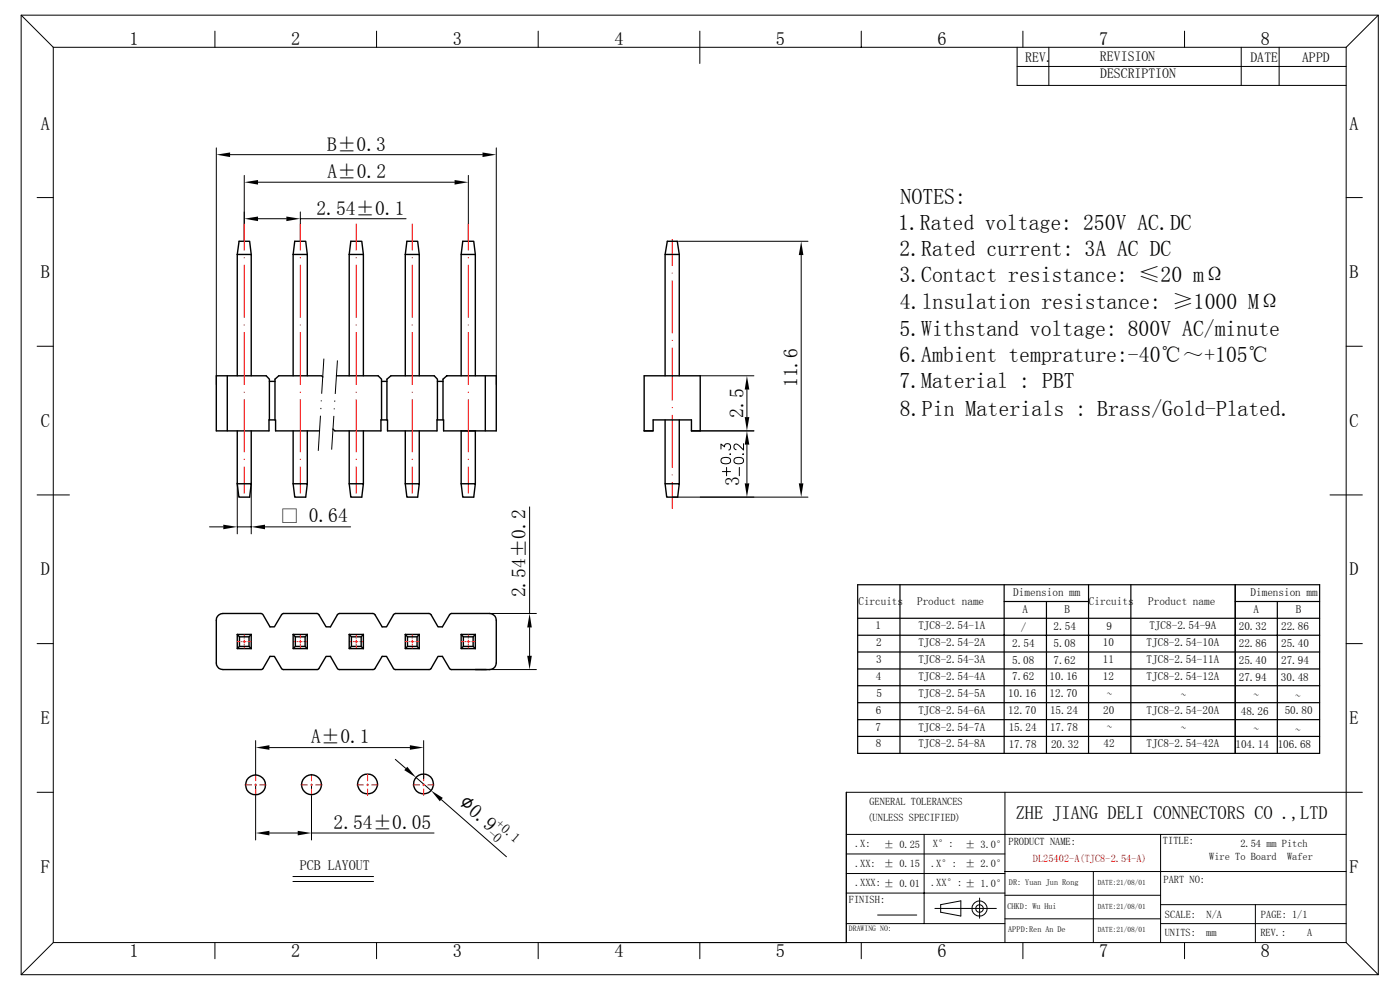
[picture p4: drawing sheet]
<svg xmlns="http://www.w3.org/2000/svg" width="297mm" height="210mm" viewBox="0 0 297 210" stroke-linecap="round" stroke-linejoin="round" font-family="sans-serif">
<g fill="none" stroke="#f00" stroke-width=".21">
<path d="M51.8 47.5v5.6M51.8 54.6v.2M51.8 56.2v11.2M63.7 47.5v5.6M63.7 54.6v.2M63.7 56.2v11.2M75.6 47.5v5.6M75.6 54.6v.2M75.6 56.2v11.2M87.5 47.5v5.6M87.5 54.6v.2M87.5 56.2v11.2"/>
<path d="M99.4 47.5v5.6M99.4 54.6v.2M99.4 56.2v11.2M142.6 50.7v5.7M142.6 57.8v.2M142.6 59.5v11.2M51.8 68.8v.2M51.8 70.4v11.3M63.7 68.8v.2M63.7 70.4v11.3M75.6 68.8v.2M75.6 70.4v11.3"/>
<path d="M87.5 68.8v.2M87.5 70.4v11.3M99.4 68.8v.2M99.4 70.4v11.3M142.6 72.1v.2M142.6 73.7v11.3M51.8 83.1v.2M51.8 84.7v11.2M51.8 97.3v.3M51.8 99v5.7M63.7 83.1v.2M63.7 84.7v11.2"/>
<path d="M63.7 97.3v.3M63.7 99v5.7M75.6 83.1v.2M75.6 84.7v11.2M75.6 97.3v.3M75.6 99v5.7M87.5 83.1v.2M87.5 84.7v11.2M87.5 97.3v.3M87.5 99v5.7M99.4 83.1v.2M99.4 84.7v11.2"/>
<path d="M99.4 97.3v.3M99.4 99v5.7M142.6 86.4v.2M142.6 88v11.2M142.6 100.6v.2M142.6 102.2v5.7M50.3 136.1h.7M51.1 136.1h.2M51.4 136.1h.8M51.8 134.6v.7M51.8 135.4v.2M51.8 135.7v.8"/>
<path d="M51.8 136.6v.2M51.8 136.9v.7M52.3 136.1h.2M52.7 136.1h.6M62.2 136.1h.7M63 136.1h.2M63.3 136.1h.8M63.7 134.6v.7M63.7 135.4v.2M63.7 135.7v.8M63.7 136.6v.2M63.7 136.9v.7"/>
<path d="M64.2 136.1h.2M64.5 136.1h.7M74.1 136.1h.6M74.9 136.1h.2M75.2 136.1h.7M75.6 134.6v.7M75.6 135.4v.2M75.6 135.7v.8M75.6 136.6v.2M75.6 136.9v.7M76.1 136.1h.1M76.4 136.1h.7"/>
<path d="M86 136.1h.6M86.8 136.1h.1M87.1 136.1h.7M87.5 134.6v.7M87.5 135.4v.2M87.5 135.7v.8M87.5 136.6v.2M87.5 136.9v.7M88 136.1h.1M88.3 136.1h.6M97.8 136.1h.7M98.6 136.1h.2"/>
<path d="M99 136.1h.7M99.4 134.6v.7M99.4 135.4v.2M99.4 135.7v.8M99.4 136.6v.2M99.4 136.9v.7M99.9 136.1h.1M100.2 136.1h.6M51.9 166.5h1.5M53.9 166.5h.6M54.2 164.2v1.5M54.2 166.2v.6"/>
<path d="M54.2 167.3v1.5M55 166.5h1.5M63.8 166.5h1.5M65.8 166.5h.6M66.1 164.2v1.5M66.1 166.2v.6M66.1 167.3v1.5M66.9 166.5h1.5M75.6 166.5h1.6M77.7 166.5h.5M78 164.2v1.5M78 166.2v.6"/>
<path d="M78 167.3v1.5M78.8 166.5h1.5M87.5 166.5h1.6M89.6 166.5h.5M89.9 164.2v1.5M89.9 166.2v.6M89.9 167.3v1.5M90.7 166.5h1.5"/>
</g>
<g fill="none" stroke="#000" stroke-width=".3">
<path d="M50.3 54h3v25.7M50.3 54l.4-2.8h2.3l.3 2.8M50.3 54v25.7M62.2 54h3v25.7M62.2 54l.3-2.8h2.4l.3 2.8M62.2 54v25.7M74.1 54h3v25.7M74.1 54l.3-2.8h2.4l.3 2.8M74.1 54v25.7M86 54h2.9v25.7M86 54l.3-2.8h2.3l.3 2.8M86 54v25.7"/>
<path d="M97.8 54v25.7M100.8 54l-.3-2.8h-2.3l-.4 2.8h3v25.7M141.1 54h3M144.1 54l-.4-2.8h-2.1l-.5 2.8v25.7M144.1 54v25.7M48.2 79.7v11.7M68.5 80l-.3-.3h-9.1l-.8 .7v8.7M71.4 79.7h8.8l.7 .7v8.7M103 79.7v11.7M50.3 91.4v11.2M53.3 91.4v11.2M57.1 89.1v-8.7l-.6-.7h-10.6v11.7h11.2v-2.3h1.4v2.3h9.3"/>
<path d="M57.1 80.9h1.2M62.2 91.4v11.2M65.2 91.4v11.2M74.1 91.4v11.2M77.1 91.4v11.2M80.9 80.9h1.2M82.1 89.1v-8.7l.8-.7h9.2l.7 .7v8.7M86 91.4v11.2M88.9 91.4v11.2M92.8 80.9h1.2M94 89.1v-8.7l.8-.7h10.5v11.7h-11.2v-2.3h-1.4v2.3h-10.5v-2.3h-1.4v2.3h-9.8l-.4-.4M97.8 91.4v11.2"/>
<path d="M100.8 91.4v11.2M136.7 91.4v-11.7h11.8v11.7h-1.8M136.7 91.4h1.9v-2.3h8.1v2.3M136.7 91.4h1.9M141.1 89.1v13.5h3l-.3 2.9h-2.4l-.3-2.9M144.1 89.1v13.5M146.7 91.4h1.8M50.3 102.6h3l-.3 2.9h-2.3zM62.2 102.6h3l-.3 2.9h-2.4zM74.1 102.6h3l-.3 2.9h-2.4zM86 102.6h2.9l-.3 2.9h-2.3zM97.8 102.6h3l-.3 2.9h-2.3z"/>
<path d="M46.1 130.7l.7-.5 .5-.1h8.1l.4 .3 1.5 2.6h.9l1.5-2.6 .4-.3h7.2l.3 .3 1.6 2.6h.9l1.5-2.6 .4-.3h7.1l.4 .3 1.6 2.6h.9l1.5-2.6 .4-.3h7.1l.4 .3 1.5 2.6h1l1.5-2.6 .4-.3h8.1a1.49 1.49 0 0 1 1.4 1.5v9a1.4 1.4 0 0 1-1.4 1.4h-8.4l-1.6-2.8h-1l-1.5 2.6-.4 .2h-7.3l-1.7-2.8h-.9l-1.6 2.6-.4 .2h-7.3l-1.7-2.8h-.9l-1.6 2.6-.3 .2h-7.4l-1.7-2.8h-.9l-1.7 2.8h-8.3a1.34 1.34 0 0 1-1.4-1.4v-9zM50.3 134.6v3h3M50.3 134.6h3M50.3 134.6l.5 .5M50.8 135.1v2l-.5 .5M50.8 137.1h2M50.8 135.1h2M52.8 137.1l.5 .5M53.3 134.6l-.5 .5v2M53.3 134.6v3M62.2 134.6v3h3M62.2 134.6h3"/>
<path d="M62.2 134.6l.5 .5M62.7 135.1v2l-.5 .5M62.7 137.1h2M62.7 135.1h2M64.7 137.1l.5 .5M65.2 134.6l-.5 .5v2M65.2 134.6v3M74.1 134.6v3h3M74.1 134.6h3M74.1 134.6l.4 .5M74.5 135.1v2l-.4 .5M74.5 137.1h2.1"/>
<path d="M74.5 135.1h2.1M76.6 137.1l.5 .5M77.1 134.6l-.5 .5v2M77.1 134.6v3M86 134.6v3h2.9M86 134.6h2.9M86 134.6l.4 .5M86.4 135.1v2l-.4 .5M86.4 137.1h2.1M86.4 135.1h2.1M88.5 137.1l.4 .5M88.9 134.6l-.4 .5v2"/>
<path d="M88.9 134.6v3M97.8 134.6v3h3M97.8 134.6h3M97.8 134.6l.5 .5M98.3 135.1v2l-.5 .5M98.3 137.1h2.1M98.3 135.1h2.1M100.4 137.1l.4 .5M100.8 134.6l-.4 .5v2M100.8 134.6v3"/>
<circle cx="54.2" cy="166.5" r="2.1"/>
<circle cx="66.1" cy="166.5" r="2.11"/>
<circle cx="78" cy="166.3" r="2.12"/>
<circle cx="89.8" cy="166.3" r="2.11"/>
</g>
<g fill="none" stroke="#000" stroke-width=".21">
<path d="M4.5 3.2h287.9v203.6h-287.9zM4.5 3.2l6.8 6.8M11.3 10v189.9l-6.8 6.9M11.3 10h274.3M45.6 6.6v3.4M79.9 6.6v3.4M114.2 6.6v3.4M148.5 6.6v6.9M182.7 6.6v3.4M215.8 10v8.1h69.8M215.8 14.1h69.8M217 6.6v3.4"/>
<path d="M222.5 10v8.1M251.3 6.6v3.4M263.3 10v8.1M271.4 10v8.1M285.6 10v189.9M292.4 3.2l-6.8 6.8M45.9 31.4v50.2M48.8 32.8h53.6M51.8 37.2v14M54.7 38.7h41.7M99.4 37.2v14M105.3 31.4v50.2"/>
<path d="M7.9 41.9h3.4M54.7 46.4h6M63.7 45v6.2M63.7 46.4h22.4M143.9 51.2h27.5M170 54.1v48.4M285.6 41.9h3.4M7.9 73.4h3.4M68.7 76.1l-.5 7.4M71.6 76.5l-.5 7.1M148.5 79.7h11.4M285.6 73.4h3.4"/>
<path d="M68 88.2l-.5 7.4M68.1 86.5v.3M68.2 84.9v.2M70.8 88.2l-.4 7.2M70.9 86.6v.2M71 85v.2M148.5 91.4h11.4M153 95.2v-1l.7 .6a.68 .68 0 0 1 .9-.6 .68 .68 0 0 1 .3 1l-.3 .3M153 97.3a1.59 1.59 0 0 1 1.9 0 .69 .69 0 0 1-.3 1 1.77 1.77 0 0 1-1.6-.2zM154.1 99.1v1.8M154.9 96.2l.1 .2h-.2M155.8 97.3a1.57 1.57 0 0 1 1.8 0 .69 .69 0 0 1-.2 1 1.73 1.73 0 0 1-1.6-.2z"/>
<path d="M156.8 99.1v1.8M157.6 96.2v.2h-.1M157.7 94.1v1.4l-.9-1a.67 .67 0 0 0-.9-.2l-.2 .7 .5 .4M158.5 82.6v5.9M158.5 94.3v8.2M7.9 105h6.8M44.4 111.8h3M50.3 102.4v10.8M50.3 111.8h3M53.3 102.4v10.8M56.2 111.8h18.2M112.4 107.5v22.6"/>
<path d="M142.8 105.5h28.6M153.2 100h1.8M282.2 105h6.8M7.9 136.5h3.4M103.9 130.1h9.9M112.4 133.1v6M285.6 136.5h3.4M54.2 157.1v7.3M57.1 158.6h29.9M89.9 157.1v8.1M102 142h11.8M7.9 168.1h3.4"/>
<path d="M54.2 166.5v11.7M57.1 176.7h6.1M66.1 166.5v11.7M66.1 176.7h26M83.9 161.1l2.2 1.9M88.3 164.9l3.1 2.8M93.6 169.6l13.8 12.1M179.5 177h106.1M196 177v18.9M213.2 168.1v31.8M246.2 177v22.9M289 168.1h-109.5v31.8h-64.8"/>
<path d="M11.3 199.9h274.3M45.6 199.9v3.5M62.1 185.9h17.1M62.1 187h17.1M79.9 199.9v3.5M114.2 199.9v3.5M148.5 199.9v3.5M179.5 181.1h33.7M179.5 185.3h33.7M179.5 189.4h33.7M179.5 195.9h33.7M182.7 199.9v3.5"/>
<path d="M186.2 194.1h8.3M198.3 192.7h13.1M199.6 191.9l4.2-.8v3.2l-4.2-.8zM207.8 190.5v4.3M213.2 184.9h72.4M213.2 189.9h33M213.2 194.9h33M217 199.9v3.5M231.9 184.9v15M246.2 195.9h39.4M246.2 191.9h39.4M251.3 199.9v3.5"/>
<path d="M266.3 191.9v8M285.6 199.9l6.8 6.9"/>
<circle cx="207.8" cy="192.7" r=".81"/>
<circle cx="207.8" cy="192.7" r="1.62"/>
</g>
<g fill="#000">
<path d="M45.9 32.8l2.9-.5v1zM51.8 38.7l2.9-.5v1zM96.4 38.2l3 .5-3 .5zM102.4 32.3l2.9 .5-2.9 .5zM51.8 46.4l2.9-.5v1zM60.7 45.9l3 .5-3 .5zM170 51.2l.4 2.9h-.9zM158.5 79.7l.5 2.9h-1zM158 88.5h1l-.5 2.9zM158.5 91.4l.5 2.9h-1zM47.4 111.3l2.9 .5-2.9 .5zM53.3 111.8l2.9-.5v1z"/>
<path d="M158 102.5h1l-.5 3zM169.5 102.5h.9l-.4 3zM111.8 139.1h1l-.4 2.9zM112.4 130.1l.4 3h-1zM54.2 158.6l2.9-.5v.9zM87 158.1l2.9 .5-2.9 .4zM54.2 176.7l2.9-.5v1zM63.2 176.2l2.9 .5-2.9 .5zM86.4 162.6l1.9 2.3-2.5-1.5zM91.4 167.7l2.5 1.5-.6 .8z"/>
</g>
<g fill="none" stroke="#000" stroke-width=".25">
<path d="M181.9 134.7h98.1M181.9 138.3h98.1M181.9 131.1h98.1M190.9 124v35.8M213 124v35.8M213 127.6h17.9M222 127.6v32.2M230.9 124v35.8M239.9 124v35.8M262 124v35.8M262 127.6h18M271 127.6v32.2"/>
<path d="M280 124v35.8h-98.1v-35.8h98.1M181.9 152.7h98.1M181.9 156.2h98.1M181.9 141.9h98.1M181.9 145.5h98.1M181.9 149.1h98.1"/>
</g>
<g font-size="4.6">
<text x="191.1" y="43.3">NOTES:</text>
<text x="190.5" y="48.8">1.Rated voltage: 250V AC.DC</text>
<text x="190.8" y="59.8">3.Contact resistance: ≤20 mΩ</text>
<text x="190.8" y="54.2">2.Rated current: 3A AC DC</text>
<text x="190.9" y="65.4">4.lnsulation resistance: ≥1000 MΩ</text>
<text x="190.8" y="71.2">5.Withstand voltage: 800V AC/minute</text>
<text x="190.8" y="76.9">6.Ambient temprature:-40℃～+105℃</text>
<text x="190.8" y="82.3">7.Material : PBT</text>
<text x="190.9" y="88.1">8.Pin Materials : Brass/Gold-Plated.</text>
</g>
<text font-size="4.5" x="97.2" y="170.6" transform="rotate(41 97.2 170.6)">∅0.9</text>
<g font-size="4.1">
<text x="69.4" y="32">B±0.3</text>
<text x="69.5" y="37.8">A±0.2</text>
<text x="67.1" y="45.6">2.54±0.1</text>
<text x="169.2" y="82.1" transform="rotate(-90 169.2 82.1)">11.6</text>
<text x="157.7" y="88.6" transform="rotate(-90 157.7 88.6)">2.5</text>
<text x="156.8" y="103" transform="rotate(-90 156.8 103)">3</text>
<text x="65.5" y="110.7">0.64</text>
<text x="111.5" y="126.7" transform="rotate(-90 111.5 126.7)">2.54±0.2</text>
<text x="66" y="157.7">A±0.1</text>
<text x="70.8" y="175.9">2.54±0.05</text>
</g>
<g font-size="3.9">
<text x="27.5" y="9.7">1</text>
<text x="61.8" y="9.7">2</text>
<text x="96.1" y="9.7">3</text>
<text x="130.3" y="9.7">4</text>
<text x="164.6" y="9.7">5</text>
<text x="198.9" y="9.7">6</text>
<text x="233.2" y="9.7">7</text>
<text x="267.5" y="9.7">8</text>
<text x="8.6" y="27.5">A</text>
<text x="286.3" y="27.5">A</text>
<text x="8.6" y="59">B</text>
<text x="286.3" y="59">B</text>
<text x="8.6" y="90.6">C</text>
<text x="286.3" y="90.6">C</text>
<text x="62.9" y="111.1" transform="rotate(-90 62.9 111.1)">□</text>
<text x="8.6" y="122">D</text>
<text x="286.3" y="122">D</text>
<text x="8.6" y="153.6">E</text>
<text x="286.3" y="153.6">E</text>
<text x="215.5" y="173.8">ZHE JIANG DELI CONNECTORS CO .,LTD</text>
<text x="8.6" y="185.1">F</text>
<text x="286.3" y="185.1">F</text>
<text x="27.5" y="202.9">1</text>
<text x="61.8" y="202.9">2</text>
<text x="96.1" y="203">3</text>
<text x="130.3" y="202.9">4</text>
<text x="164.6" y="202.9">5</text>
<text x="198.9" y="203">6</text>
<text x="233.2" y="202.9">7</text>
<text x="267.5" y="203">8</text>
</g>
<text font-size="3" x="63.6" y="184.6">PCB LAYOUT</text>
<g font-size="2.9">
<text x="217.5" y="13.1">REV.</text>
<text x="233.3" y="13">REVISION</text>
<text x="233.4" y="16.5">DESCRIPTION</text>
<text x="265.3" y="13.3">DATE</text>
<text x="276.2" y="13.2">APPD</text>
<text x="103.2" y="177.1" transform="rotate(41 103.2 177.1)">-0</text>
<text x="105" y="175" transform="rotate(41 105 175)">+0.1</text>
</g>
<g font-size="2.4">
<text x="182.1" y="128.4">Circuits</text>
<text x="194.6" y="128.4">Product name</text>
<text x="215" y="126.5">Dimension mm</text>
<text x="216.9" y="130">A</text>
<text x="225.8" y="130">B</text>
<text x="231" y="128.3">Circuits</text>
<text x="243.6" y="128.4">Product name</text>
<text x="265.3" y="126.5">Dimension mm</text>
<text x="265.9" y="130">A</text>
<text x="274.9" y="130">B</text>
<text x="185.7" y="133.5">1</text>
<text x="185.9" y="137.1">2</text>
<text x="194.8" y="133.5">TJC8-2.54-1A</text>
<text x="194.8" y="137.1">TJC8-2.54-2A</text>
<text x="214.8" y="137.2">2.54</text>
<text x="216.5" y="133.8">/</text>
<text x="223.5" y="137.2">5.08</text>
<text x="223.5" y="133.6">2.54</text>
<text x="234" y="137.1">10</text>
<text x="234.7" y="133.6">9</text>
<text x="243.2" y="137.1">TJC8-2.54-10A</text>
<text x="243.8" y="133.5">TJC8-2.54-9A</text>
<text x="262.8" y="133.6">20.32</text>
<text x="262.8" y="137.2">22.86</text>
<text x="271.8" y="133.6">22.86</text>
<text x="271.8" y="137.2">25.40</text>
<text x="185.8" y="140.7">3</text>
<text x="194.8" y="140.7">TJC8-2.54-3A</text>
<text x="214.7" y="140.8">5.08</text>
<text x="223.5" y="140.8">7.62</text>
<text x="234" y="140.7">11</text>
<text x="243.2" y="140.7">TJC8-2.54-11A</text>
<text x="262.8" y="140.8">25.40</text>
<text x="271.8" y="140.8">27.94</text>
<text x="185.8" y="144.2">4</text>
<text x="185.9" y="147.8">5</text>
<text x="194.8" y="144.2">TJC8-2.54-4A</text>
<text x="194.8" y="147.8">TJC8-2.54-5A</text>
<text x="213.9" y="147.9">10.16</text>
<text x="214.7" y="144.3">7.62</text>
<text x="222.7" y="144.3">10.16</text>
<text x="222.7" y="147.9">12.70</text>
<text x="234" y="144.2">12</text>
<text x="234.8" y="148.8">~</text>
<text x="243.2" y="144.2">TJC8-2.54-12A</text>
<text x="250.5" y="149.1">~</text>
<text x="262.8" y="144.4">27.94</text>
<text x="265.9" y="149.2">~</text>
<text x="271.7" y="144.4">30.48</text>
<text x="274.8" y="149.3">~</text>
<text x="185.8" y="155">7</text>
<text x="185.8" y="151.4">6</text>
<text x="194.8" y="151.4">TJC8-2.54-6A</text>
<text x="194.8" y="155">TJC8-2.54-7A</text>
<text x="213.9" y="151.5">12.70</text>
<text x="214" y="155.1">15.24</text>
<text x="222.8" y="151.5">15.24</text>
<text x="222.8" y="155.1">17.78</text>
<text x="234.1" y="151.5">20</text>
<text x="234.8" y="156">~</text>
<text x="243.2" y="151.4">TJC8-2.54-20A</text>
<text x="263.2" y="151.6">48.26</text>
<text x="272.5" y="151.6">50.80</text>
<text x="185.8" y="158.5">8</text>
<text x="194.8" y="158.5">TJC8-2.54-8A</text>
<text x="214" y="158.7">17.78</text>
<text x="223" y="158.7">20.32</text>
<text x="234.1" y="158.5">42</text>
<text x="243.2" y="158.5">TJC8-2.54-42A</text>
<text x="250.5" y="156.2">~</text>
<text x="262.1" y="158.7">104.14</text>
<text x="265.9" y="156.4">~</text>
<text x="271.1" y="158.7">106.68</text>
<text x="274.8" y="156.5">~</text>
</g>
<g font-size="2.2">
<text x="184.4" y="170.7">GENERAL TOLERANCES</text>
<text x="181.4" y="179.7">.X:</text>
<text x="184" y="174.2">(UNLESS SPECIFIED)</text>
<text x="187.5" y="179.8">± 0.25</text>
<text x="197.9" y="179.7">X°:</text>
<text x="204.7" y="179.8">± 3.0°</text>
<text x="214" y="179.3">PRODUCT NAME:</text>
<text x="246.7" y="179.1">TITLE:</text>
<text x="263.1" y="179.7">2.54 mm Pitch</text>
<text x="181.4" y="183.9">.XX:</text>
<text x="187.5" y="184">± 0.15</text>
<text x="197.5" y="183.9">.X°:</text>
<text x="204.7" y="184">± 2.0°</text>
<text x="256.5" y="182.3">Wire To Board</text>
<text x="273" y="182.3">Wafer</text>
<text x="180.1" y="191.6">FINISH:</text>
<text x="181.4" y="188">.XXX: ± 0.01</text>
<text x="197.5" y="188">.XX°: ± 1.0°</text>
<text x="246.8" y="187.2">PART NO:</text>
<text x="247.1" y="194.7">SCALE:</text>
<text x="255.9" y="194.7">N/A</text>
<text x="267.5" y="194.7">PAGE: 1/1</text>
<text x="247.1" y="198.6">UNITS:</text>
<text x="255.9" y="198.6">mm</text>
<text x="267.4" y="198.6">REV.:</text>
<text x="277.3" y="198.6">A</text>
</g>
<text font-size="2.2" fill="#f00" x="219.1" y="182.8">DL25402-A(TJC8-2.54-A)</text>
<g font-size="1.7">
<text x="214" y="187.7">DR: Yuan Jun Rong</text>
<text x="180.1" y="197.4">DRAWING NO:</text>
<text x="213.7" y="192.8">CHKD: Wu Hui</text>
<text x="213.9" y="197.7">APPD:Ren An De</text>
</g>
<g font-size="1.6">
<text x="232.9" y="187.7">DATE:21/08/01</text>
<text x="232.9" y="197.7">DATE:21/08/01</text>
<text x="232.9" y="192.7">DATE:21/08/01</text>
</g>
</svg>
